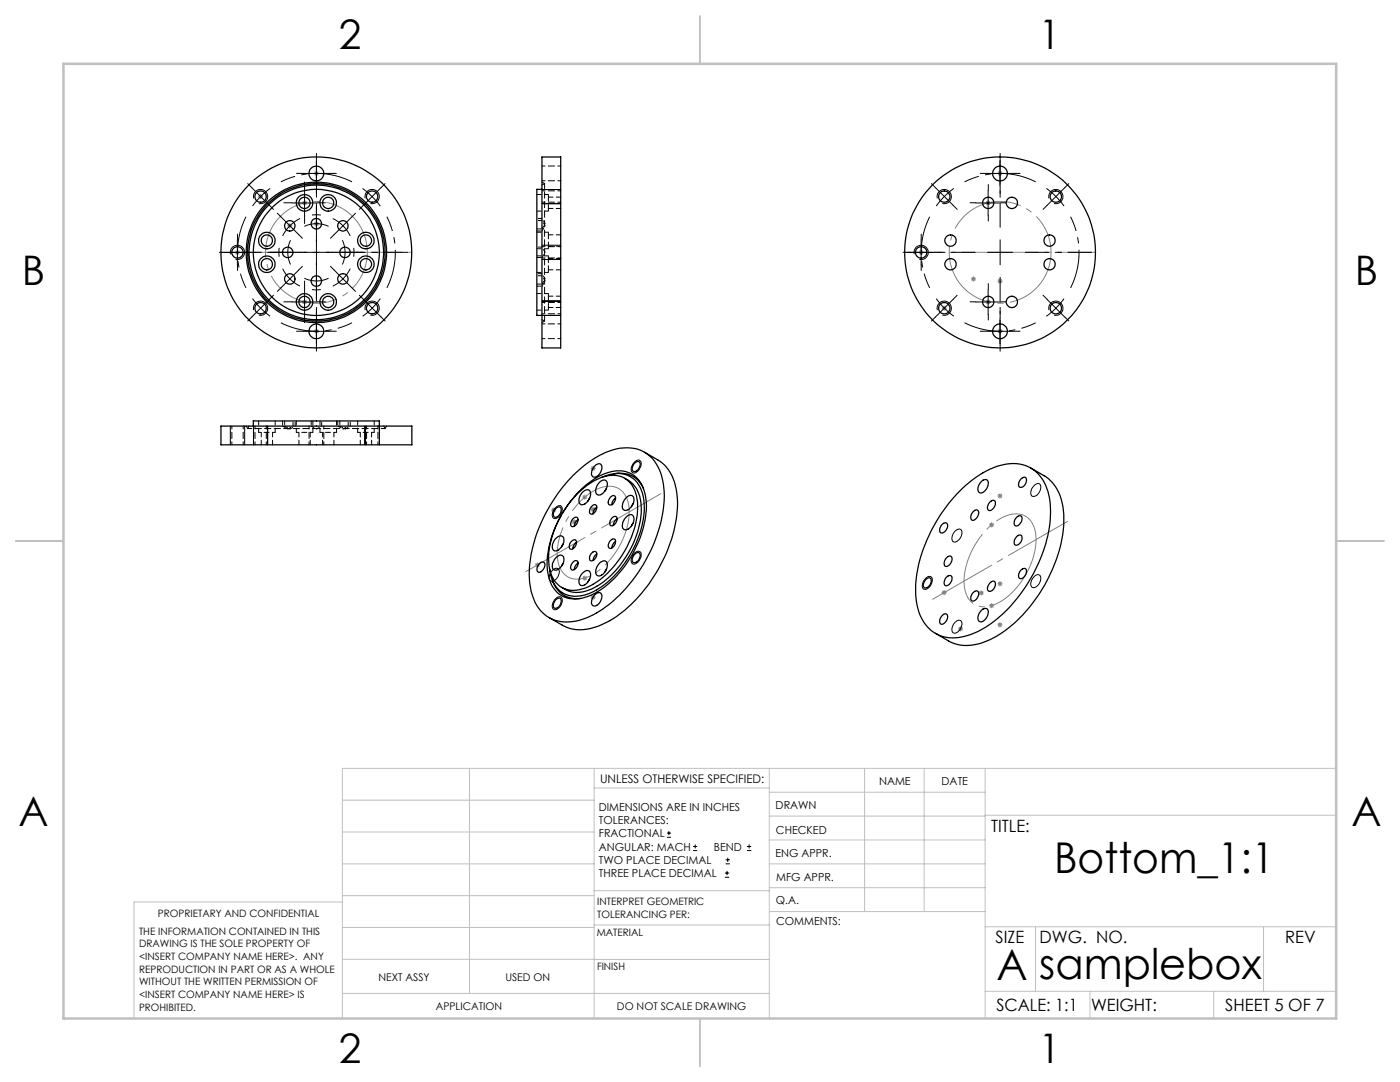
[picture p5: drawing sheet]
<svg xmlns="http://www.w3.org/2000/svg" width="279mm" height="216mm" viewBox="0 0 279 216" stroke-linecap="round" stroke-linejoin="round" font-family="sans-serif">
<g fill="none" stroke="#000" stroke-width=".2">
<path d="M50.6 39.6a1.42 1.42 0 0 1 1.3-1.8 1.42 1.42 0 0 1 1.5 1.5 1.42 1.42 0 0 1-1.8 1.3M60.6 34.6h5M60.8 38v5M63.1 32.1v5M72.4 37.6a15.7 15.7 0 0 1 3.5 3.5M72.9 39.6a1.43 1.43 0 0 1 1.2-1.8 1.43 1.43 0 0 1 1.6 1.5 1.43 1.43 0 0 1-1.8 1.3M76 37.5l-3.5 3.5M108.2 37.8h3.7M187.1 39.6a1.42 1.42 0 0 1 1.3-1.8 1.42 1.42 0 0 1 1.5 1.6 1.42 1.42 0 0 1-1.8 1.2M197.1 34.6h5M197.2 38v5M199.6 32.1v5"/>
<path d="M209.3 39.6a1.43 1.43 0 0 1 1.3-1.8 1.43 1.43 0 0 1 1.6 1.5 1.43 1.43 0 0 1-1.8 1.3M44.9 50.4h5M46 50.7a1.43 1.43 0 0 1 1.3-1.8 1.43 1.43 0 0 1 1.5 1.6 1.43 1.43 0 0 1-1.8 1.3M47.4 47.9v5M58.3 40.5h5M60.8 57.7v5.1M108.2 40.6h3.7M108.2 51.8h3.7M108.2 48.9h3.7M181.3 50.4h5M182.5 50.7a1.42 1.42 0 0 1 1.2-1.7 1.42 1.42 0 0 1 1.5 1.5 1.42 1.42 0 0 1-1.7 1.3M183.8 47.9v5"/>
<path d="M194.7 40.5h5M197.2 57.7v5.1M209 59.7l1.7 1.8M212.3 59.6l-1.6 1.9M50.6 61.9a1.41 1.41 0 0 1 1.2-1.8 1.41 1.41 0 0 1 1.6 1.5 1.41 1.41 0 0 1-1.8 1.3M58.3 60.3h5M60.6 66.1h5M63.1 63.6v5M72.9 61.9a1.42 1.42 0 0 1 1.2-1.8 1.42 1.42 0 0 1 1.6 1.5 1.42 1.42 0 0 1-1.8 1.3M108.2 60.1h3.7M108.2 62.9h3.7M187.1 61.9a1.41 1.41 0 0 1 1.2-1.8 1.41 1.41 0 0 1 1.6 1.5 1.41 1.41 0 0 1-1.8 1.3"/>
<path d="M194.7 60.3h5M197.1 66.1h5M199.6 63.6v5M209.3 61.9a1.42 1.42 0 0 1 1.3-1.8 1.42 1.42 0 0 1 1.5 1.5 1.42 1.42 0 0 1-1.7 1.3M210.7 61.5l-1.9 1.6M210.7 61.5l1.8 1.8M46 85v3.8M48.8 85v3.8M50.6 85v3.8M53.4 85v3.8M72.8 85v3.8M75.7 85v3.8"/>
<path d="M126.5 92.3l.1-.1a.74 .74 0 0 1 1-.4 .74 .74 0 0 1 .4 1 1.54 1.54 0 0 1-1.8 1.5 1.51 1.51 0 0 1 .3-2zM206.3 97l.2-.2a.69 .69 0 0 1 .9-.3 .69 .69 0 0 1 .3 1 1.42 1.42 0 0 1-1.8 1.4l-.2-.7 .2-.6zM110.3 113.7a.73 .73 0 0 1 1.1-.2 .73 .73 0 0 1 .1 1 1.64 1.64 0 0 1-1.6 1.5 1.62 1.62 0 0 1 .4-2.3zM110.6 119.7l.3-.2a.71 .71 0 0 1 .9-.4 .71 .71 0 0 1 .4 .8 1.73 1.73 0 0 1-1.6 1.7l-.3-.2-.1-.6zM110.7 101.4l.3-.2a.69 .69 0 0 1 .9-.3 .69 .69 0 0 1 .3 1 1.54 1.54 0 0 1-1.7 1.5l-.3-.8zM126.6 110.4l.1-.1a.71 .71 0 0 1 1-.3 .71 .71 0 0 1 .3 1 1.74 1.74 0 0 1-1.7 1.5 1.49 1.49 0 0 1 .3-2.1zM184.9 115.2a.71 .71 0 0 1 1 0 .71 .71 0 0 1 .1 1 1.46 1.46 0 0 1-1.7 1.3 1.75 1.75 0 0 1 .6-2.3zM190.6 106l.1-.1a.7 .7 0 0 1 1-.2 .7 .7 0 0 1 .2 .9 1.74 1.74 0 0 1-1.6 1.5 1.49 1.49 0 0 1 .3-2.1zM206.5 115a.72 .72 0 0 1 1-.2 .72 .72 0 0 1 .1 1 1.46 1.46 0 0 1-1.6 1.4 1.64 1.64 0 0 1 .5-2.2zM190.6 124.2l.1-.1a.72 .72 0 0 1 1.1-.2 .72 .72 0 0 1 .1 1 1.5 1.5 0 0 1-1.7 1.4 1.64 1.64 0 0 1 .4-2.1zM133.1 167.1h.8M133.1 166.2h.8"/>
<path d="M133.5 165.8v.9M138.3 169.7h.8M138.3 168.9h.8M138.7 168.5v.8M144.7 175h.8M144.7 174.2h.8M144.8 172.4h.9M144.8 171.6h.9M145.1 173.8v.8M145.2 171.1v.9M149.1 169.7h.8M149.1 168.9h.8"/>
<path d="M149.5 168.5v.8"/>
</g>
<g fill="none" stroke="#808080" stroke-width=".2">
<path d="M51.5 39.2h1M51.6 38.9l.8 .7M52 38.7v1M52.4 38.9l-.8 .7M60.8 40v1M62.6 34.6h1M62.8 34.3l.7 .7M63.1 34.1v1M63.5 34.3l-.7 .7M197.2 40v1M199.1 34.6h1M199.2 34.3l.7 .7"/>
<path d="M199.6 34.1v1M199.9 34.3l-.7 .7M46.9 50.4h1M47 50l.7 .7M47.4 49.8v1.1M47.7 50l-.7 .7M57.3 45h1M57.5 44.7l.7 .7M57.8 44.6v1M58.2 44.7l-.7 .7M60.3 40.5h1M60.4 40.1l.7 .8"/>
<path d="M60.4 59.9l.7 .7M60.8 59.8v.9M61.1 40.1l-.7 .8M61.1 59.9l-.7 .7M62.6 44.7h1M62.8 44.3l.7 .7M63.1 44.1v1.1M63.5 44.3l-.7 .7M183.3 50.4h1M183.5 50l.7 .7M183.8 49.8v1.1M184.2 50l-.7 .7"/>
<path d="M193.8 55.7h1M193.9 55.3l.7 .7M194.3 55.2v1M194.6 55.3l-.7 .7M196.7 40.5h1M196.8 59.9l.8 .7M196.8 40.1l.8 .8M197.2 59.8v.9M197.6 59.9l-.8 .7M197.6 40.1l-.8 .8M199.1 56.1h1M199.2 55.7l.7 .7"/>
<path d="M199.6 55.6v1M199.9 55.7l-.7 .7M60.3 60.3h1M62.6 66.1h1M62.8 65.8l.7 .7M63.1 65.6v1M63.5 65.8l-.7 .7M188 61.5h.9M188.1 61.1l.7 .7M188.5 61v1M188.8 61.1l-.7 .7M196.7 60.3h1"/>
<path d="M199.1 66.1h1M199.2 65.8l.7 .7M199.6 65.6v1M199.9 65.8l-.7 .7M116.2 99.2h1M116.3 98.8l.8 .8M116.7 98.7v1M117.1 98.8l-.8 .8M117.9 93.5h1M118 93.1l.7 .7M118.4 93v.9M118.7 93.1l-.7 .7"/>
<path d="M199.1 99h1M199.2 98.6l.7 .7M199.6 98.5v1M199.9 98.6l-.7 .7M106.8 112.7h.9M106.9 112.4l.7 .7M107.2 112.3v.9M107.6 112.4l-.7 .7M110 101.8h1M110.1 101.4l.7 .7M110.5 101.3v1M110.8 101.4l-.7 .7"/>
<path d="M114.1 104.1h1M114.3 103.8l.7 .7M114.6 103.6v1.1M115 103.8l-.7 .7M116.2 115.4h1M116.3 115l.8 .7M116.7 114.9v1M117.1 115l-.8 .7M117.9 101.6h1M117.9 119.2h1M118 101.3l.7 .7M118 118.8l.7 .7"/>
<path d="M118.4 101.1v1.1M118.4 118.7v1M118.7 101.3l-.7 .7M118.7 118.8l-.7 .7M187.9 118.3h1M188.1 117.9l.7 .7M188.4 117.8v.9M188.8 117.9l-.7 .7M195.3 118.3h1M195.5 118l.7 .7M195.8 117.8v1M196.2 118l-.7 .7"/>
<path d="M197.4 104.7h1M197.6 104.4l.7 .7M197.9 104.2v1M198.3 104.4l-.7 .7M199.1 116.5h1M199.2 116.1l.7 .7M199.6 116v1M199.9 116.1l-.7 .7M191.2 125.5h1M191.3 125.1l.8 .7M191.7 125v1M192.1 125.1l-.8 .7"/>
<path d="M197.4 120.9h1M197.6 120.5l.7 .7M197.9 120.4v1M198.3 120.5l-.7 .7M199.1 124.7h1M199.2 124.3l.7 .7M199.6 124.2v1M199.9 124.3l-.7 .7"/>
</g>
<path d="M72.9 47.4a10.2 10.2 0 0 0-17-4.2 10.2 10.2 0 0 0 4.4 16.9 10.2 10.2 0 0 0 12.8-11.8l-.2-.9M209.3 53.3a10.2 10.2 0 0 1-16.9 4.2 10.2 10.2 0 0 1 4.3-16.9 10.2 10.2 0 0 1 12.8 11.8l-.2 .9" fill="none" stroke="#808080" stroke-width=".2" stroke-dasharray="15.2 1.3 1.3 1.3" stroke-dashoffset="4.3" stroke-linecap="butt"/>
<path d="M125.3 99.9a3.9 3.9 0 0 0-5.8-2.5 15.4 15.4 0 0 0-8.2 11.6 6 6 0 0 0 1.9 6 5.4 5.4 0 0 0 5.8-.8 15.6 15.6 0 0 0 6.5-13l-.2-1.3M206.5 110.3a15.4 15.4 0 0 1-8 10.3 4.1 4.1 0 0 1-6-3.6 15.3 15.3 0 0 1 8-14 4.1 4.1 0 0 1 6.2 3.5v1.8l-.2 2" fill="none" stroke="#808080" stroke-width=".2" stroke-dasharray="15.2 1.3 1.3 1.3" stroke-dashoffset="1" stroke-linecap="butt"/>
<g fill="none" stroke="#000" stroke-width=".2" stroke-dasharray="15.2 1.3 1.3 1.3" stroke-linecap="butt">
<path d="M52 39.2l-1.6 1.9M52 39.2l1.9-1.6M188.5 39.2l-1.7 1.9M188.5 39.2l1.9-1.6M210.7 39.2l-1.9-1.6M210.7 39.2l1.7 1.9M55.7 49.5v1.7M57.4 50.3l.2 1.3 .4 1.2M57.4 50.3l.2-1.2 .4-1.2M57.9 45l-.9 1-.6 1.1M57.9 45l.9-.8 1.1-.6M57.9 55.6l.9 .9 1.1 .6"/>
<path d="M57.9 55.6l-.9-.9-.6-1.1M62.3 57.8h1.7M63.2 44.6l-1.3 .2-1.2 .4M63.2 44.6l1.2 .2 1.2 .4M63.2 56.1l1.2-.2 1.2-.4M63.2 56.1l-1.3-.2-1.2-.4M64 42.9h-1.7M68.4 45l-.9-.8-1.1-.6M68.4 45l.9 1 .6 1.1M68.4 55.6l.9-.9 .6-1.1M68.4 55.6l-.9 .9-1.1 .6M68.9 50.3l-.2-1.2-.4-1.2"/>
<path d="M68.9 50.3l-.2 1.3-.4 1.2M70.6 51.2v-1.7M52 61.5l1.9 1.6M52 61.5l-1.6-1.9M74.3 61.5l1.6-1.9M74.3 61.5l-1.9 1.6M188.5 61.5l1.9 1.6M188.5 61.5l-1.7-1.9"/>
</g>
<path d="M70.3 36.3a15.7 15.7 0 0 0-14.3 0M206.7 36.3a15.7 15.7 0 0 0-14.2 0M49.1 43.2a15.7 15.7 0 0 0 0 14.2M77.2 57.4a15.7 15.7 0 0 0 0-14.2M185.5 43.2a15.7 15.7 0 0 0 0 14.2M213.7 57.4a15.7 15.7 0 0 0 0-14.2M56 64.4a15.7 15.7 0 0 0 14.3 0M192.5 64.4a15.7 15.7 0 0 0 14.2 0" fill="none" stroke="#000" stroke-width=".2" stroke-dasharray="15.2 1.3 1.3 1.3" stroke-dashoffset="7.4" stroke-linecap="butt"/>
<g fill="none" stroke="#c0c0c0" stroke-width=".2">
<path d="M68.3 159.7h50.3M93.7 153.3v44.9M118.6 153.3v49.9M118.6 157.2h34.9M153.5 153.3v49.9M153.5 158.1h43.1M172.5 153.3v28.6M184.4 153.3v28.6M196.6 153.3v49.9M266.7 153.3h-198.4v49.9M68.3 178.7h50.3M68.3 172.4h50.3"/>
<path d="M68.3 166h50.3M68.3 180h-41.6v23.2M118.6 177.7h35M153.5 167.6h43.1M153.5 162.8h43.1M153.5 172.4h43.1M153.5 177.1h43.1M196.6 162.7h70.1M68.3 198.2h85.2M68.3 191.4l85.2 .1M68.3 185.1h50.3M118.6 184.6h35"/>
<path d="M153.6 181.9h43M196.6 197.8h70.1M196.6 184.9h70.1M206.7 184.9v12.9M217.5 197.8v5.4M242.2 197.8v5.4M252.2 184.9v12.9"/>
</g>
<path d="M139.7 3.2v9.5M3.1 107.9h9.6M266.7 107.9h9.5M139.7 203.2v9.6" fill="none" stroke="#c0c0c0" stroke-width=".25"/>
<path d="M12.7 12.7h254v190.5h-254z" fill="none" stroke="#c0c0c0" stroke-width=".5"/>
<path d="M44.1 50.3h38.1" fill="none" stroke="#808080" stroke-width=".2" stroke-dasharray="15.2 1.3 1.3 1.3" stroke-dashoffset="-1.9"/>
<path d="M104.9 114.1l27-15.6M186.1 119.6l27-15.6" fill="none" stroke="#808080" stroke-width=".2" stroke-dasharray="15.2 1.3 1.3 1.3" stroke-dashoffset="1.6"/>
<path d="M180.5 50.3h38.1" fill="none" stroke="#808080" stroke-width=".2" stroke-dasharray="15.2 1.3 1.3 1.3" stroke-dashoffset="7.6"/>
<g fill="none" stroke="#000" stroke-width=".2" stroke-dasharray="15.2 1.3 1.3 1.3">
<path d="M50.2 37.4l-.8-.8M52 39.2l-1.8-1.8M52 39.2l1.8 1.8M60.7 34.6h-1.5M60.8 38v-1.7M63.2 32.1v-1.5M63.2 37.1v1.5M65.7 34.6h1.4M76.1 37.4l.8-.8M186.7 37.4l-.8-.8M188.5 39.2l-1.8-1.8M188.5 39.2l1.7 1.8"/>
<path d="M197.1 34.6h-1.5M197.2 38v-1.2M199.6 32.1v-1.5M199.6 37.1v1.5M202.1 34.6h1.5M210.7 39.2l1.8-1.8M210.7 39.2l-1.7 1.8M212.5 37.4l.8-.8M44.9 50.3h-1.1M47.4 47.8v-1.1M47.4 52.8v1.2M49.9 50.3h1.1"/>
<path d="M53.8 41l.8 .8M53.8 59.7l.8-.8M54.9 50.3h-1M56.1 43.3l-.8-.8M56.1 57.4l-.8 .7M57.4 50.3h-2.5M57.4 50.3h2.5M57.9 45l-1.8-1.7M57.9 45l1.7 1.8M57.9 55.6l-1.8 1.8M57.9 55.6l1.7-1.7M58.3 40.5h-1.7"/>
<path d="M59.6 46.8l.8 .8M59.6 53.9l.8-.8M59.9 50.3h1.1M60.8 57.7v-1.6M60.8 43v1.6M63.2 50.3v-2.5M63.2 50.3h-2.5M63.2 50.3v2.5M63.2 50.3h2.5M63.2 44.6v-2.5M63.2 44.6v2.5M63.2 42.1v-1"/>
<path d="M63.2 47.1v1.1M63.2 56.1v2.5M63.2 56.1v-2.5M63.2 58.6v1M63.2 53.6v-1.1M63.3 40.5h1.6M66.4 50.3h-1.1M66.7 46.8l-.8 .8M66.7 53.9l-.8-.8M68.4 45l1.8-1.7M68.4 45l-1.7 1.8M68.4 55.6l1.8 1.8"/>
<path d="M68.4 55.6l-1.7-1.7M68.9 50.3h2.5M68.9 50.3h-2.5M70.2 43.3l.8-.8M70.2 57.4l.8 .7M71.4 50.3h1M72.5 41l-.8 .8M72.5 59.7l-.8-.8M181.3 50.3h-1.1M183.8 47.8v-1.1M183.8 52.8v1.2M186.3 50.3h1.2"/>
<path d="M190.2 59.7l.8-.8M190.2 41l.8 .8M194.7 40.5h-1.1M197.2 43v1.1M197.2 57.7v-1.1M199.6 50.3v-2.5M199.6 50.3h-2.5M199.6 50.3v2.5M199.6 50.3h2.5M199.7 40.5h1.2M209 59.7l-.8-.8M209 41l-.8 .8"/>
<path d="M50.2 63.2l-.8 .8M52 61.5l-1.8 1.7M52 61.5l1.8-1.8M58.3 60.2h-1.7M60.7 66.1h-1.5M60.8 62.7v1.7M63.2 63.6v-1.5M63.2 68.6v1.5M63.3 60.2h1.6M65.7 66.1h1.4M74.3 61.5l1.8 1.7M74.3 61.5l-1.8-1.8"/>
<path d="M76.1 63.2l.8 .8M186.7 63.2l-.8 .8M188.5 61.5l-1.8 1.7M188.5 61.5l1.7-1.8M194.7 60.2h-1.1M197.1 66.1h-1.5M197.2 62.7v1.2M199.6 63.6v-1.5M199.6 68.6v1.5M199.7 60.2h1.2M202.1 66.1h1.5M212.5 63.2l.8 .8"/>
</g>
<path d="M58.2 50.3h-13.3M63.2 45.3v-13.2M63.2 55.3v13.3M68.2 50.3h13.2M194.6 50.3h-13.3M199.6 45.3v-13.2M199.6 55.3v13.3M204.6 50.3h13.2" fill="none" stroke="#000" stroke-width=".2" stroke-dasharray="15.2 1.3 1.3 1.3" stroke-dashoffset="10.5"/>
<g fill="none" stroke="#000" stroke-width=".25">
<path d="M108.2 31.3h3.7v38.1h-3.7zM108.2 37.8h-1.1v25.1h1.1M44.1 85h38.1v3.8h-38.1zM50.6 85v-1h25.1v1M114.4 94.8a17.6 17.6 0 0 1 9.9-5.4 7 7 0 0 1 7.7 5.5 21.2 21.2 0 0 1-1.4 13.4 29.3 29.3 0 0 1-12.1 14.3 9.5 9.5 0 0 1-8.6 .8 8 8 0 0 1-4.1-6.6 25.2 25.2 0 0 1 3.7-15.4 30.6 30.6 0 0 1 4.9-6.6zM115.3 98.5a10.3 10.3 0 0 1 7.5-3.6 4.9 4.9 0 0 1 4.3 4.5 17.2 17.2 0 0 1-3.7 12.5 13.8 13.8 0 0 1-7.9 5.8 4.7 4.7 0 0 1-5.8-4.3 16.6 16.6 0 0 1 2.7-11.2l1.5-2.3zM116.1 98.4a1.03 1.03 0 0 1 1.7-.4 2.15 2.15 0 0 1-1.8 2.7 1.38 1.38 0 0 1 0-2.1zM117.7 99.4l-.4 .6M118.7 93a.78 .78 0 0 1 .7-.5 .78 .78 0 0 1 .7 .5 1.89 1.89 0 0 1-1.6 2.2 1.04 1.04 0 0 1-.2-1.6zM119.6 96.3a.88 .88 0 0 1 .8-.5 .88 .88 0 0 1 .8 .5 2.18 2.18 0 0 1-1.8 2.5 1.38 1.38 0 0 1-.1-2.1zM120.1 95.2a5.5 5.5 0 0 1 7.4 1.6 10.5 10.5 0 0 1 .7 8 21.2 21.2 0 0 1-9.6 13.2 6.4 6.4 0 0 1-6.6 .1 6.4 6.4 0 0 1-2.4-4.7M121 97.5l-.3 .5"/>
<path d="M122 99.1a.52 .52 0 0 1 .7-.1 .52 .52 0 0 1 .1 .7 1.02 1.02 0 0 1-1.3 .9 1.3 1.3 0 0 1 .5-1.5zM122.5 94.5a5 5 0 0 1 5.9 3M122.9 99.4a1.64 1.64 0 0 0-.8 1.3M124.7 95.4a6.1 6.1 0 0 1 3.3 6.1 19.5 19.5 0 0 1-9.4 15.8 5.9 5.9 0 0 1-6.5-.1M124.9 99.3a.85 .85 0 0 1 .8-.5 .85 .85 0 0 1 .8 .5 2.11 2.11 0 0 1-1.8 2.5 1.13 1.13 0 0 1-.3-1.6zM126.5 92.5a.66 .66 0 0 1 .6-.4 .66 .66 0 0 1 .6 .3 1.43 1.43 0 0 1-1.3 1.7 1.07 1.07 0 0 1 .1-1.6zM128.6 90.2l2.7 1.6a8.7 8.7 0 0 1 3.8 7 26.8 26.8 0 0 1-5.1 16.9 22.5 22.5 0 0 1-11.8 9.6 7.5 7.5 0 0 1-6-.6l-2.6-1.5M191 98.6a17.6 17.6 0 0 1 10.4-6.1 7.1 7.1 0 0 1 7.9 6.1 23.8 23.8 0 0 1-3.1 15.9 26.3 26.3 0 0 1-11.8 11.8 8.2 8.2 0 0 1-8.6-.5 10.3 10.3 0 0 1-3.1-8.5 30.2 30.2 0 0 1 8.3-18.7zM195.9 96.1a.77 .77 0 0 1 1.1-.4 .77 .77 0 0 1 .2 1.2 1.64 1.64 0 0 1-1.7 1.4 1.51 1.51 0 0 1 .4-2.2zM203.8 95.6a.62 .62 0 0 1 .9-.3 .62 .62 0 0 1 .1 .9 .99 .99 0 0 1-1.5 .9 1.54 1.54 0 0 1 .5-1.5zM205.7 93.4l2.7 1.5a8.7 8.7 0 0 1 3.8 7.1 26.7 26.7 0 0 1-4.6 16.2 24 24 0 0 1-11.7 10.1 8.2 8.2 0 0 1-6.6-.4l-2.6-1.5M107.5 112.6a.64 .64 0 0 1 .6-.5 .64 .64 0 0 1 .7 .5 1.46 1.46 0 0 1-1.4 1.6 1.16 1.16 0 0 1 .1-1.6z"/>
<path d="M110.2 115.7a5 5 0 0 0 5.6 3.7M110.8 107.6a1.06 1.06 0 0 1 1.7-.4 2.2 2.2 0 0 1-1.8 2.7 1.26 1.26 0 0 1-.2-1.9zM110.9 119.7a.63 .63 0 0 1 .9-.3 .63 .63 0 0 1 .1 1 .95 .95 0 0 1-1.4 .8 1.54 1.54 0 0 1 .4-1.5zM110.9 111.3a.85 .85 0 0 1 .8-.5 .85 .85 0 0 1 .8 .5 2.18 2.18 0 0 1-1.8 2.5 1.2 1.2 0 0 1-.2-1.9zM111.1 101.4a.56 .56 0 0 1 .7-.2 .56 .56 0 0 1 .2 .8 1.13 1.13 0 0 1-1.4 1.1 1.38 1.38 0 0 1 .5-1.7zM112.3 102.4a17.3 17.3 0 0 1 9.3-8.2 5.3 5.3 0 0 1 7.1 4.3 17.6 17.6 0 0 1-2.3 11.8 18.6 18.6 0 0 1-9.3 8.8 5.3 5.3 0 0 1-7.2-2.8 14.4 14.4 0 0 1 .7-10.6l1.3-2.7M112.4 112.5l-.4 .5M112.4 108.6l-.4 .6M114.1 108a.55 .55 0 0 1 .8-.2 .55 .55 0 0 1 .1 .8 .94 .94 0 0 1-1.3 .8 1.43 1.43 0 0 1 .4-1.4zM114.3 103.6a.57 .57 0 0 1 .8-.4 .57 .57 0 0 1 .2 .9 .88 .88 0 0 1-1.4 .8 1.51 1.51 0 0 1 .4-1.3zM114.4 112.1a.56 .56 0 0 1 .8-.2 .56 .56 0 0 1 .1 .8 1.1 1.1 0 0 1-1.2 1 1.19 1.19 0 0 1 .3-1.6zM115.1 108.2l-.6 .7-.2 .6"/>
<path d="M115.4 112.4a1.59 1.59 0 0 0-.8 1.3M115.4 103.7l-.1 .1a1.57 1.57 0 0 0-.7 1.2M116.3 114.3a.85 .85 0 0 1 .8-.5 .85 .85 0 0 1 .7 .5 2.18 2.18 0 0 1-1.8 2.5 1.23 1.23 0 0 1-.2-1.8zM117.7 115.5l-.4 .6M118 110.5a.6 .6 0 0 1 .5-.5 .6 .6 0 0 1 .6 .4 1.24 1.24 0 0 1-1.3 1.5 1.09 1.09 0 0 1 .2-1.4zM118 101.1a.57 .57 0 0 1 .9-.4 .57 .57 0 0 1 .1 .9 .99 .99 0 0 1-1.2 .9 1.25 1.25 0 0 1 .2-1.4zM118.7 118.7a.78 .78 0 0 1 .7-.5 .78 .78 0 0 1 .7 .5 1.89 1.89 0 0 1-1.6 2.2 1.04 1.04 0 0 1-.2-1.6zM119.1 110.5v.1a1.51 1.51 0 0 0-.7 1.2M119.1 101.2h-.1a1.57 1.57 0 0 0-.6 1.3M119.6 112.4a.86 .86 0 0 1 .8-.5 .86 .86 0 0 1 .8 .5 2.17 2.17 0 0 1-1.8 2.5 1.34 1.34 0 0 1-.1-2.1zM121 113.6l-.3 .6M121.7 108a.68 .68 0 0 1 1.1-.3 1.28 1.28 0 0 1-1.1 1.7 .95 .95 0 0 1 0-1.4z"/>
<path d="M122.1 103.4a.59 .59 0 0 1 .9-.3 .59 .59 0 0 1 .1 .9 .99 .99 0 0 1-1.3 .8 1.37 1.37 0 0 1 .3-1.4zM122.1 100.7h.1M122.4 104.8h.1M122.9 108l-.1 .1a1.77 1.77 0 0 0-.7 1.2M123.2 103.5a1.65 1.65 0 0 0-.8 1.3M124.9 103.2a.84 .84 0 0 1 .8-.5 .84 .84 0 0 1 .8 .5 2.11 2.11 0 0 1-1.8 2.5 1.13 1.13 0 0 1-.3-1.7zM126.3 104.4l-.3 .6M126.3 100.5l-.3 .6M126.5 110.7a.63 .63 0 0 1 .7-.5 .63 .63 0 0 1 .6 .5 1.32 1.32 0 0 1-1.5 1.5 1.16 1.16 0 0 1 .2-1.5zM184.8 115.6a.59 .59 0 0 1 .8-.3 .59 .59 0 0 1 .2 .8 1.17 1.17 0 0 1-1.4 1.1 1.29 1.29 0 0 1 .4-1.6zM188 104.6a.63 .63 0 0 1 1-.2 .63 .63 0 0 1 .1 .9 1.15 1.15 0 0 1-1.4 1 1.29 1.29 0 0 1 .3-1.7zM188.8 111.4a.73 .73 0 0 1 1.1-.2 1.43 1.43 0 0 1-1.2 1.8 1.16 1.16 0 0 1 .1-1.6z"/>
<path d="M188.9 115.1a.63 .63 0 0 1 .9-.2 .63 .63 0 0 1 .1 1 1.12 1.12 0 0 1-1.3 .9 1.43 1.43 0 0 1 .3-1.7zM194.2 118.2a.61 .61 0 0 1 .9-.2 .61 .61 0 0 1 .1 .9 1.1 1.1 0 0 1-1.3 .9 1.29 1.29 0 0 1 .3-1.6zM194.4 102a.59 .59 0 0 1 .8-.1 .59 .59 0 0 1 0 .9 1.1 1.1 0 0 1-1.3 .9 1.35 1.35 0 0 1 .5-1.7zM197.6 116.3a.59 .59 0 0 1 .8-.3 .59 .59 0 0 1 .2 .8 1.06 1.06 0 0 1-1.4 1 1.35 1.35 0 0 1 .4-1.5zM197.7 100a.56 .56 0 0 1 .8-.1 .56 .56 0 0 1 .1 .7 1.17 1.17 0 0 1-1.4 1.2 1.35 1.35 0 0 1 .5-1.8zM202.9 107.1a.63 .63 0 0 1 .9-.3 .63 .63 0 0 1 .1 1 .99 .99 0 0 1-1.4 .8 1.62 1.62 0 0 1 .4-1.5zM202.9 103.2a.57 .57 0 0 1 .7-.3 .57 .57 0 0 1 .4 .6 1.37 1.37 0 0 1-1.4 1.4 1.18 1.18 0 0 1 .3-1.7zM203.8 113.7a.57 .57 0 0 1 .7-.3 .57 .57 0 0 1 .4 .7 1.37 1.37 0 0 1-1.4 1.3 1.18 1.18 0 0 1 .3-1.7zM188 122.8a.62 .62 0 0 1 .9-.2 .62 .62 0 0 1 .2 .9 1.15 1.15 0 0 1-1.4 1 1.29 1.29 0 0 1 .3-1.7zM195.9 121.8a.77 .77 0 0 1 1.1-.3 .77 .77 0 0 1 .2 1.1 1.64 1.64 0 0 1-1.7 1.4 1.51 1.51 0 0 1 .4-2.2z"/>
<circle cx="52" cy="39.2" r="1.13"/>
<circle cx="63.1" cy="34.6" r="1.48"/>
<circle cx="74.3" cy="39.2" r="1.12"/>
<circle cx="188.4" cy="39.2" r="1.12"/>
<circle cx="199.6" cy="34.6" r="1.48"/>
<circle cx="210.7" cy="39.2" r="1.13"/>
<circle cx="47.4" cy="50.4" r="1.14"/>
<circle cx="53.2" cy="48" r="1.65"/>
<circle cx="53.2" cy="52.7" r="1.65"/>
<circle cx="53.2" cy="48" r="1.14"/>
<circle cx="53.2" cy="52.7" r="1.14"/>
<circle cx="57.4" cy="50.4" r="1.04"/>
<circle cx="57.8" cy="45.1" r="1.04"/>
<circle cx="57.8" cy="55.7" r="1.04"/>
<circle cx="60.8" cy="40.5" r="1.65"/>
<circle cx="60.8" cy="40.5" r="1.14"/>
<circle cx="63.1" cy="50.4" r="19.1"/>
<circle cx="63.1" cy="50.4" r="14"/>
<circle cx="63.1" cy="50.4" r="12.6"/>
<circle cx="63.1" cy="56.1" r="1.04"/>
<circle cx="63.1" cy="44.6" r="1.04"/>
<circle cx="63.1" cy="50.4" r="13.4"/>
<circle cx="63.1" cy="50.4" r="13.7"/>
<circle cx="65.5" cy="40.5" r="1.65"/>
<circle cx="65.5" cy="40.5" r="1.14"/>
<circle cx="68.4" cy="55.7" r="1.05"/>
<circle cx="68.4" cy="45.1" r="1.05"/>
<circle cx="68.8" cy="50.4" r="1.04"/>
<circle cx="73" cy="48" r="1.65"/>
<circle cx="73" cy="52.7" r="1.65"/>
<circle cx="73" cy="48" r="1.14"/>
<circle cx="73" cy="52.7" r="1.14"/>
<circle cx="183.8" cy="50.4" r="1.15"/>
<circle cx="189.7" cy="48" r="1.12"/>
<circle cx="189.7" cy="52.7" r="1.12"/>
<circle cx="197.2" cy="40.5" r="1.12"/>
<circle cx="199.6" cy="50.4" r="19"/>
<circle cx="201.9" cy="40.5" r="1.12"/>
<circle cx="209.5" cy="48" r="1.12"/>
<circle cx="209.5" cy="52.7" r="1.12"/>
<circle cx="52" cy="61.5" r="1.13"/>
<circle cx="60.8" cy="60.3" r="1.66"/>
<circle cx="60.8" cy="60.2" r="1.14"/>
<circle cx="63.1" cy="66.1" r="1.48"/>
<circle cx="65.5" cy="60.3" r="1.66"/>
<circle cx="65.5" cy="60.2" r="1.14"/>
<circle cx="74.3" cy="61.5" r="1.12"/>
<circle cx="188.4" cy="61.5" r="1.14"/>
<circle cx="197.2" cy="60.2" r="1.12"/>
<circle cx="199.6" cy="66.1" r="1.48"/>
<circle cx="201.9" cy="60.2" r="1.12"/>
<circle cx="210.7" cy="61.5" r="1.15"/>
</g>
<g fill="none" stroke="#000" stroke-width=".2" stroke-dasharray="1.3 .6" stroke-dashoffset=".4">
<path d="M109.4 38.8h-2.2M107.2 49.6h2.2M107.2 54.4h2.2M107.2 42.1h2.2M109.4 46.3h-2.2M109.4 51.1h-2.2M109.4 58.6h-2.2M107.2 61.9h2.2M49.4 85.5h13.8M51.6 84v2.3M54.9 86.3v-2.3M59.1 84v2.3"/>
<path d="M62.4 86.3v-2.3M63.2 85.5h13.7M63.9 84v2.3M67.2 86.3v-2.3M71.4 84v2.3M74.7 86.3v-2.3"/>
</g>
<path d="M51.6 86.3h1.7M53.3 86.3h1.6M59.1 86.3h1.7M60.8 86.3h1.6M63.9 86.3h1.6M65.5 86.3h1.7M71.4 86.3h1.6M73 86.3h1.7" fill="none" stroke="#000" stroke-width=".2" stroke-dasharray="1.3 .6" stroke-dashoffset=".8"/>
<g fill="none" stroke="#000" stroke-width=".2" stroke-dasharray="1.3 .6" stroke-dashoffset=".7">
<path d="M108.2 36.1h3.7M111.9 38.1h-3.7M111.9 33.1h-3.7M108.2 40.3h3.7M108.2 51.5h3.7M111.9 49.2h-3.7M108.2 62.6h3.7M108.2 67.6h3.7M111.9 60.4h-3.7M111.9 64.6h-3.7M46.3 85v3.8M48.5 88.8v-3.8"/>
<path d="M50.9 85v3.8M53.1 88.8v-3.8M61.7 85v3.8M64.6 88.8v-3.8M73.2 85v3.8M75.4 88.8v-3.8"/>
</g>
<path d="M108.7 36.6l-.5-.3M108.7 36.6l-.5 .3M108.2 64.4l.5-.3M108.2 63.8l.5 .3M49.1 85l.3 .5M49.7 85l-.3 .5M76.9 85.5l.3-.5M76.9 85.5l-.3-.5" fill="none" stroke="#000" stroke-width=".2" stroke-dasharray="1.3 .6"/>
<g fill="none" stroke="#000" stroke-width=".2" stroke-dasharray="1.3 .6" stroke-dashoffset=".3">
<path d="M111.9 39.3h-2.5M109.4 49.1h2.5M109.4 53.8h2.5M109.4 41.6h2.5M111.9 46.9h-2.5M111.9 51.6h-2.5M111.9 59.1h-2.5M108.7 64.1v-27.5M109.4 61.4h2.5M52.1 86.3v2.5M54.4 88.8v-2.5M59.7 86.3v2.5"/>
<path d="M61.9 88.8v-2.5M64.4 86.3v2.5M66.6 88.8v-2.5M71.9 86.3v2.5M74.2 88.8v-2.5"/>
</g>
<g fill="none" stroke="#000" stroke-width=".2" stroke-dasharray="1.3 .6" stroke-dashoffset=".6">
<path d="M108.2 51.4l.6-1.1M108.2 46.1l.6-1.1M108.2 56.7l.6-1.1M108.2 45.7l.6-1.1M108.2 57.1l.6-1M108.8 50.3l-.6-1M108.8 45l-.6-1M108.8 55.6l-.6-1M108.8 44.6l-.6-1M108.8 56.1l-.6-1.1M56.4 85l1 .6M56.8 85l1.1 .6"/>
<path d="M57.4 85.6l1.1-.6M57.9 85.6l1-.6M62.1 85l1.1 .6M63.2 85.6l1-.6M67.4 85l1 .6M67.8 85l1.1 .6M68.4 85.6l1.1-.6M68.9 85.6l1-.6"/>
</g>
<g fill="none" stroke="#000" stroke-width=".2" stroke-dasharray="1.3 .6" stroke-dashoffset=".5">
<path d="M107.2 51.4h1M107.2 46.1h1M107.2 56.7h1M107.2 45.7h1M107.2 57.1h1M108.2 49.3h-1M108.2 44h-1M108.2 54.6h-1M108.2 43.6h-1M108.2 55h-1M56.4 84v1M56.8 84v1"/>
<path d="M58.5 85v-1M58.9 85v-1M62.1 84v1M64.2 85v-1M67.4 84v1M67.8 84v1M69.5 85v-1M69.9 85v-1"/>
</g>
<path d="M109.4 49.6v-3.3M109.4 54.4v-3.3M109.4 42.1v-3.3M109.4 61.9v-3.3" fill="none" stroke="#000" stroke-width=".2" stroke-dasharray="1.3 .6" stroke-dashoffset="-.1"/>
<g font-size="8.5">
<text x="210.4" y="174.2">Bottom_1:1</text>
<text x="198.9" y="195.5">A</text>
<text x="207.4" y="195.4">samplebox</text>
</g>
<g font-size="8.1">
<text x="67.6" y="9.7">2</text>
<text x="207.3" y="9.7">1</text>
<text x="4.4" y="57">B</text>
<text x="270.4" y="57">B</text>
<text x="3.7" y="164.9">A</text>
<text x="269.7" y="164.9">A</text>
<text x="67.6" y="212.2">2</text>
<text x="207.3" y="212.2">1</text>
</g>
<g font-size="3.4">
<text x="197.8" y="166">TITLE:</text>
<text x="198.7" y="188.1">SIZE</text>
<text x="207.5" y="188.1">DWG. NO.</text>
<text x="256.5" y="188.2">REV</text>
<text x="198.8" y="201.7">SCALE: 1:1</text>
<text x="217.7" y="201.8">WEIGHT:</text>
<text x="244.5" y="201.7">SHEET 5 OF 7</text>
</g>
<text font-size="2.4" x="119.8" y="156.2">UNLESS OTHERWISE SPECIFIED:</text>
<g font-size="2.2">
<text x="119.5" y="161.8">DIMENSIONS ARE IN INCHES</text>
<text x="154.8" y="161.4">DRAWN</text>
<text x="175.4" y="156.6">NAME</text>
<text x="187.9" y="156.7">DATE</text>
<text x="119.5" y="164.4">TOLERANCES:</text>
<text x="119.5" y="167.1">FRACTIONAL</text>
<text x="154.9" y="166.3">CHECKED</text>
<text x="119.5" y="169.7">ANGULAR: MACH</text>
<text x="119.5" y="172.4">TWO PLACE DECIMAL</text>
<text x="142.5" y="169.7">BEND</text>
<text x="154.8" y="171">ENG APPR.</text>
<text x="119.5" y="175">THREE PLACE DECIMAL</text>
<text x="154.9" y="175.7">MFG APPR.</text>
<text x="154.9" y="180.4">Q.A.</text>
<text x="154.9" y="184.6">COMMENTS:</text>
</g>
<g font-size="2.1">
<text x="75.5" y="195.7">NEXT ASSY</text>
<text x="100.9" y="195.7">USED ON</text>
<text x="86.9" y="201.5">APPLICATION</text>
<text x="123.1" y="201.6">DO NOT SCALE DRAWING</text>
</g>
<g font-size="2">
<text x="31.5" y="182.9">PROPRIETARY AND CONFIDENTIAL</text>
<text x="119.2" y="180.6">INTERPRET GEOMETRIC</text>
<text x="119.2" y="183.1">TOLERANCING PER:</text>
<text x="27.8" y="186.5">THE INFORMATION CONTAINED IN THIS</text>
<text x="27.8" y="189">DRAWING IS THE SOLE PROPERTY OF</text>
<text x="27.8" y="191.6">&lt;INSERT COMPANY NAME HERE&gt;. ANY</text>
<text x="119.1" y="186.7">MATERIAL</text>
<text x="27.8" y="194.1">REPRODUCTION IN PART OR AS A WHOLE</text>
<text x="27.8" y="196.6">WITHOUT THE WRITTEN PERMISSION OF</text>
<text x="119.1" y="193.5">FINISH</text>
<text x="27.8" y="199.1">&lt;INSERT COMPANY NAME HERE&gt; IS</text>
<text x="27.8" y="201.7">PROHIBITED.</text>
</g>
</svg>
